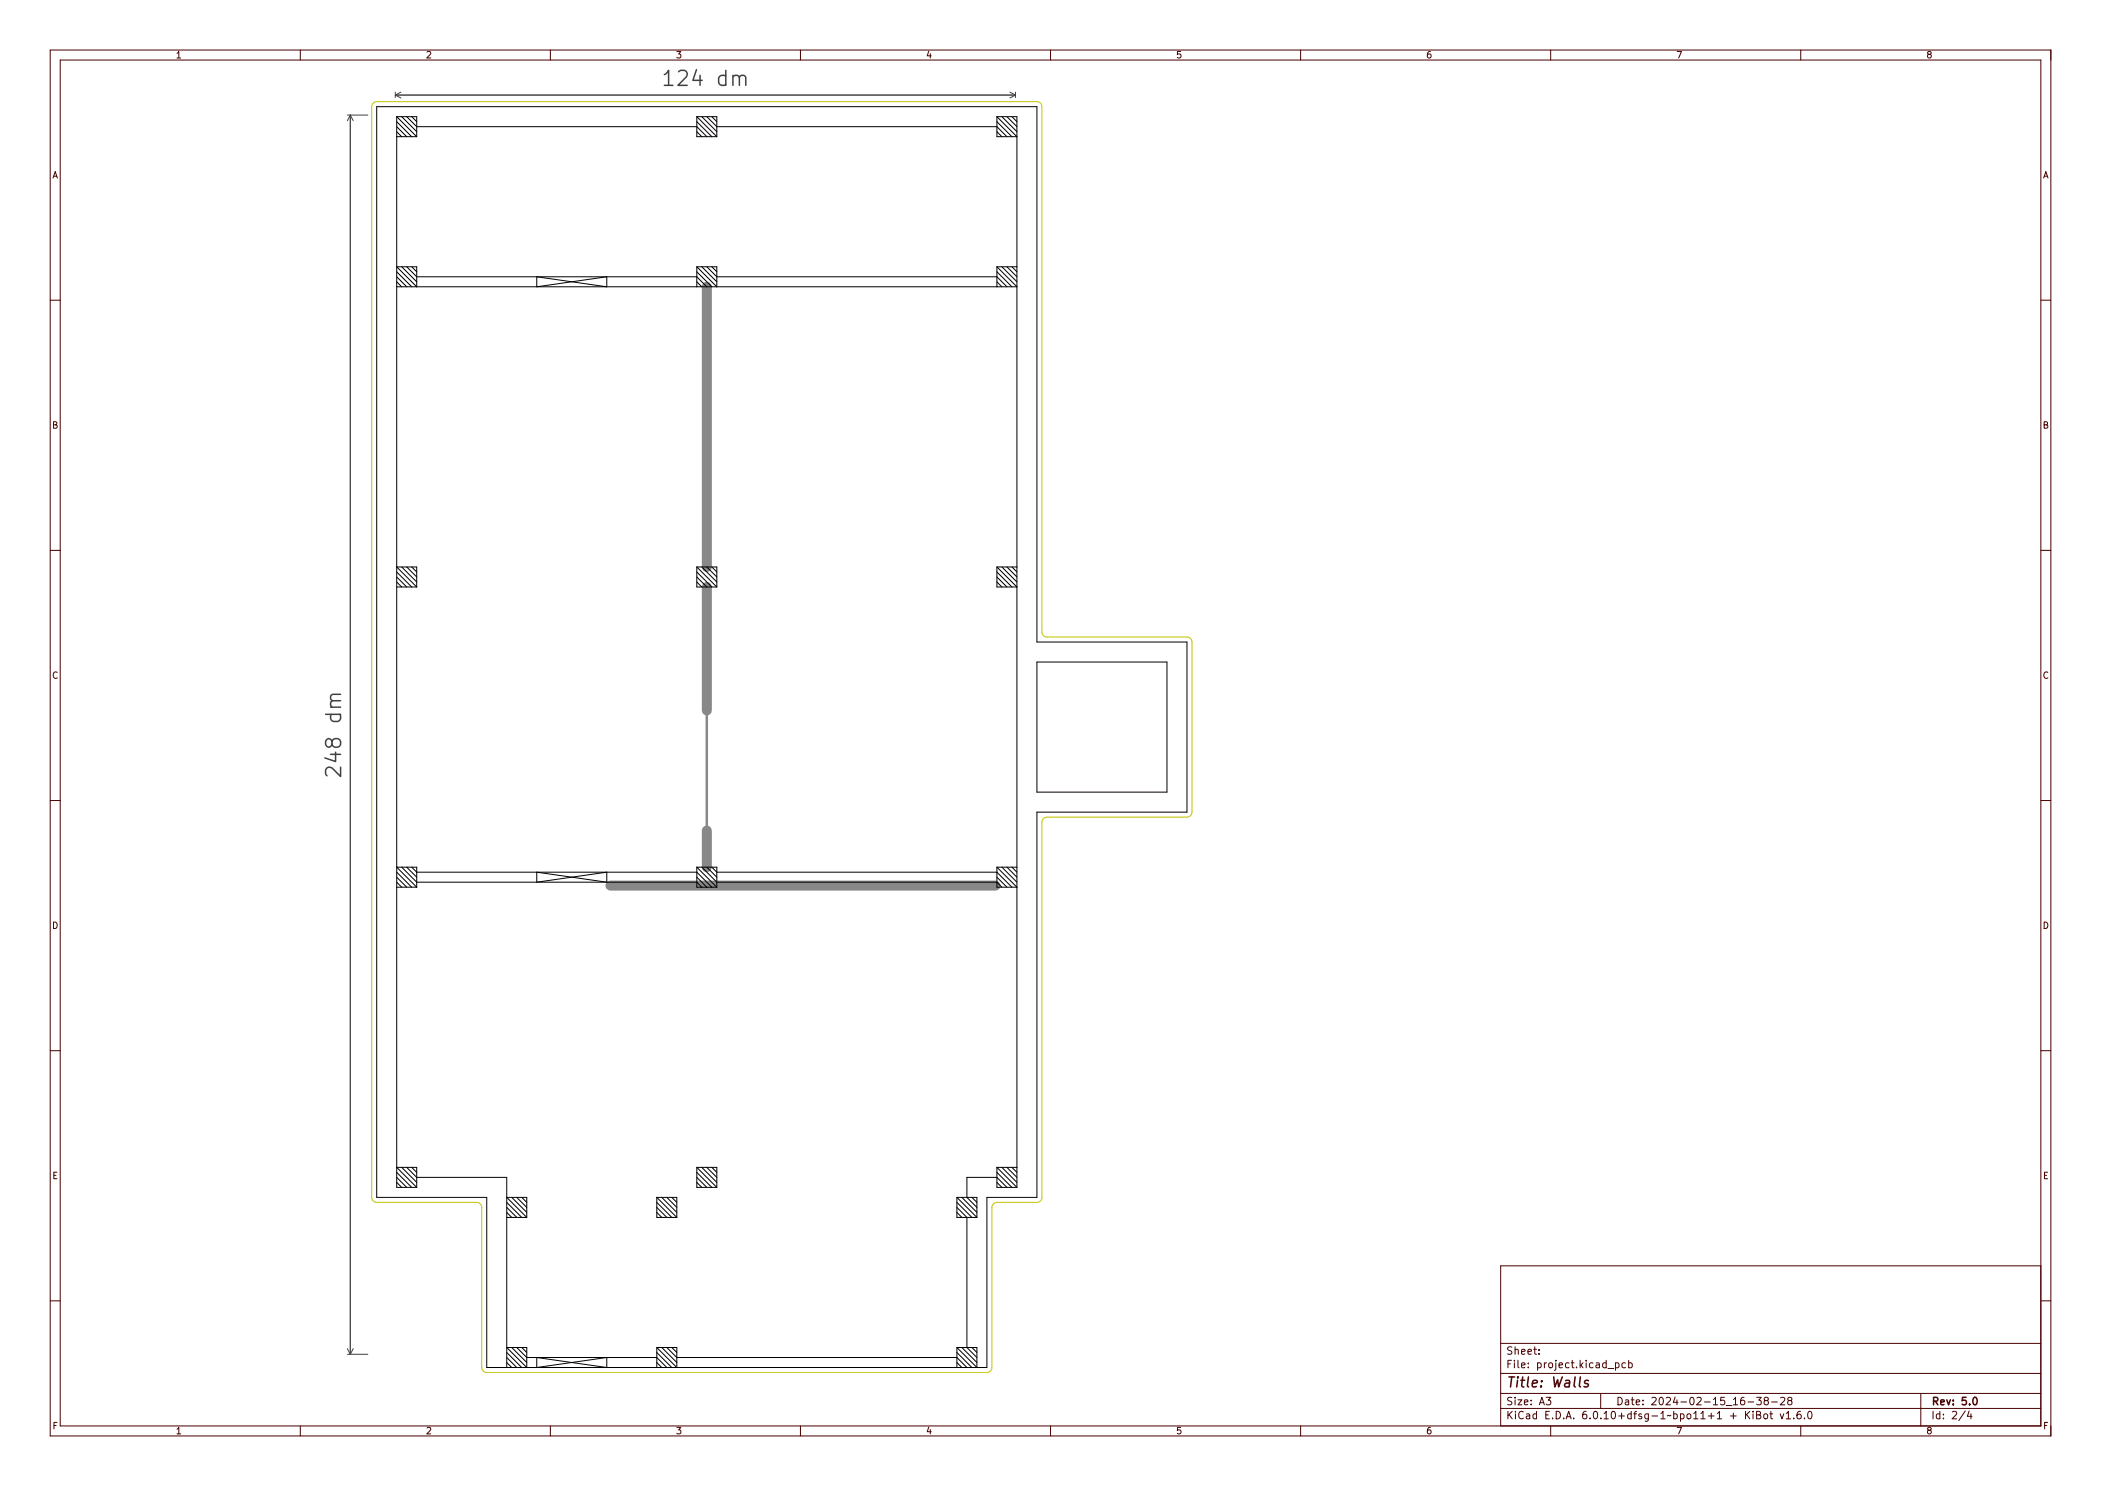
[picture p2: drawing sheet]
<svg xmlns="http://www.w3.org/2000/svg" width="420mm" height="297mm" viewBox="0 0 420 297" stroke-linecap="round" stroke-linejoin="round" font-family="sans-serif">
<path d="M141.3 142v24" fill="none" stroke="#888" stroke-width=".5"/>
<path d="M141.3 57.3v56M141.3 117.3v24.7M122 177h77M141.3 166v7.3" fill="none" stroke="#888" stroke-width="2"/>
<g fill="none" stroke="#000" stroke-width=".2">
<path d="M75.3 21.3h132v107h30v34h-30v77h-10v34h-100v-34h-22zM79.3 23.3l4 4M79.3 27.3h4M79.3 26.3l1 1M79.3 23.3h4v4M79.3 23.3v214h4M79.3 25.3l2 2M79.3 24.3l3 3M80.3 23.3l3 3M81.3 23.3l2 2h56l2 2M82.3 23.3l1 1M139.3 23.3h4v4"/>
<path d="M139.3 23.3v4h4M139.3 23.3l4 4M139.3 26.3l1 1M139.3 24.3l3 3M140.3 23.3l3 3M141.3 23.3l2 2h56l2 2M142.3 23.3l1 1M199.3 23.3h4v214M199.3 23.3l4 4h-4zM199.3 26.3l1 1M199.3 24.3l3 3M200.3 23.3l3 3"/>
<path d="M201.3 23.3l2 2M202.3 23.3l1 1M79.3 53.3h4v4zM79.3 54.3l3 3M79.3 56.3l1 1M79.3 55.3l2 2M80.3 53.3l3 3M81.3 53.3l2 2h56l2 2M82.3 53.3l1 1M107.3 55.3l14 2v-2l-14 2zM139.3 53.3h4v4zM139.3 54.3l3 3"/>
<path d="M139.3 53.3v4M139.3 56.3l1 1M140.3 53.3l3 3M141.3 53.3l2 2h56l2 2M142.3 53.3l1 1M199.3 53.3h4M199.3 53.3l4 4h-124M199.3 54.3l3 3M199.3 56.3l1 1M199.3 53.3v4M200.3 53.3l3 3M201.3 53.3l2 2"/>
<path d="M202.3 53.3l1 1M79.3 113.3h4v4zM79.3 114.3l3 3M79.3 115.3l2 2M79.3 116.3l1 1M79.3 117.3h4M80.3 113.3l3 3M81.3 113.3l2 2M82.3 113.3l1 1M139.3 113.3h4v4M139.3 114.3l3 3M139.3 113.3v4h4"/>
<path d="M139.3 116.3l1 1M139.3 113.3l4 4M139.3 115.3l2 2M140.3 113.3l3 3M141.3 113.3l2 2M142.3 113.3l1 1M199.3 115.3l2 2M199.3 113.3l4 4h-4zM199.3 113.3h4M199.3 116.3l1 1M199.3 114.3l3 3M200.3 113.3l3 3"/>
<path d="M201.3 113.3l2 2M202.3 113.3l1 1M207.3 132.3h26v26h-26zM79.3 173.3h4v4zM79.3 177.3h4M79.3 176.3l1 1M79.3 174.3l3 3M79.3 175.3l2 2M80.3 173.3l3 3h56l1 1M81.3 173.3l2 2M82.3 173.3l1 1h56l3 3M107.3 174.3v2l14-2v2z"/>
<path d="M139.3 173.3h4v4M139.3 173.3v4h4M139.3 175.3l2 2M139.3 173.3l4 4M140.3 173.3l3 3h56l1 1M141.3 173.3l2 2M142.3 173.3l1 1h56l3 3M199.3 173.3h4M199.3 173.3l4 4h-4zM199.3 175.3l2 2M200.3 173.3l3 3M201.3 173.3l2 2"/>
<path d="M202.3 173.3l1 1M79.3 235.3l2 2M79.3 233.3h4v4zM79.3 236.3l1 1M79.3 234.3l3 3M80.3 233.3l3 3M81.3 233.3l2 2h18v38M82.3 233.3l1 1M101.3 239.3h4v4zM102.3 239.3l3 3M103.3 239.3l2 2M104.3 239.3l1 1"/>
<path d="M131.3 239.3l4 4M131.3 239.3v4h4M131.3 239.3h4v4M132.3 239.3l3 3M133.3 239.3l2 2M134.3 239.3l1 1M139.3 233.3h4v4M139.3 235.3l2 2M139.3 233.3v4h4M139.3 236.3l1 1M139.3 234.3l3 3M139.3 233.3l4 4"/>
<path d="M140.3 233.3l3 3M141.3 233.3l2 2M142.3 233.3l1 1M191.3 239.3h4v4M191.3 239.3v4h4M191.3 239.3l4 4M192.3 239.3l3 3M194.3 239.3l1 1M199.3 233.3h4M199.3 233.3v4h4M199.3 233.3l4 4M199.3 234.3l3 3"/>
<path d="M199.3 236.3l1 1M200.3 233.3l3 3M201.3 237.3l-2-2h-6v4l2 2M201.3 233.3l2 2M202.3 233.3l1 1M101.3 243.3h4M101.3 241.3l2 2M101.3 240.3l3 3M101.3 242.3l1 1M131.3 242.3l1 1M131.3 241.3l2 2M131.3 240.3l3 3"/>
<path d="M191.3 241.3l2 2v26l2 2M191.3 242.3l1 1M191.3 240.3l3 3M101.3 269.3h4v4zM101.3 271.3l2 2M101.3 272.3l1 1M101.3 270.3l3 3M102.3 269.3l3 3M103.3 269.3l2 2h26l2 2M104.3 269.3l1 1M107.3 271.3l14 2v-2l-14 2zM131.3 270.3l3 3"/>
<path d="M131.3 269.3v4M131.3 269.3h4v4zM131.3 272.3l1 1M132.3 269.3l3 3M133.3 269.3l2 2h56l2 2M134.3 269.3l1 1M191.3 269.3h4v4zM191.3 272.3l1 1M191.3 269.3v4M191.3 270.3l3 3M192.3 269.3l3 3M194.3 269.3l1 1"/>
</g>
<g fill="none" stroke="#444" stroke-width=".3">
<path d="M132.8 14.9l.6-.4 .3-.4v3M132.8 17.1h1.7M134.3 14.4l1-.1v2.6h.6v.3h-1.6v-.3h.6v-2.3l-.6 .2zM136.5 14.4a.98 .98 0 0 1 1.3-.1 .98 .98 0 0 1 .3 1.3l-1.2 1.3h1.4v.3h-1.8v-.3l.8-.9a.88 .88 0 0 0 .2-1.4h-.4l-.6 .2zM140 14.3h.4v1.9h.4v.3h-.4v.7h-.4v-.7h-1.2v-.4zM140 14.6v1.6h-.9zM143.9 15.3l.6-.3 .6 .3v-1.1h.4v3h-.4v-.3a.84 .84 0 0 1-1.1 .2 .84 .84 0 0 1-.3-1zM144.3 15.4a.58 .58 0 0 1 .7 0 .58 .58 0 0 1 .1 .7 .59 .59 0 0 1-.5 .8 .59 .59 0 0 1-.6-.8zM146.1 15h.3v.2a.43 .43 0 0 1 .4-.2 .43 .43 0 0 1 .4 .2 .48 .48 0 0 1 .6-.2 .48 .48 0 0 1 .2 .6l.1 1.6h-.4v-1.7l-.2-.2-.3 .2v1.7h-.3v-1.7l-.3-.2-.2 .2v1.7h-.3zM66.1 140l.5-.2h1.6v.3h-1.7l-.2 .3 .2 .2h1.7v.4h-1.7l-.2 .2 .2 .2 1.7 .1v.3h-2.2v-.3h.2a.43 .43 0 0 1-.2-.4 .43 .43 0 0 1 .3-.4l-.3-.3zM68.1 138.8h-1.6l-.3 .1-.1 .7 .1 .3 .3 .1M65.1 142.8h3"/>
<path d="M65.2 142.4h3v.3h-.2a.84 .84 0 0 1 .2 1.1 .84 .84 0 0 1-1.1 .4 .83 .83 0 0 1-1-.4 .83 .83 0 0 1 .2-1.1h-1.1zM65.3 149.8h1.9v-.4h.3v.4h.7v.4h-.7v1.2h-.3l-1.9-1.1zM65.5 147.4a.7 .7 0 0 1 .7-.2 .7 .7 0 0 1 .5 .5 .85 .85 0 0 1 1.1-.6 .85 .85 0 0 1 .5 1.2 .81 .81 0 0 1-.8 .7 .81 .81 0 0 1-.8-.6 .76 .76 0 0 1-1 .4 .76 .76 0 0 1-.4-1zM65.5 152.3a1.39 1.39 0 0 1 1.9 .5l.5 .5v-1.3h.3v1.8h-.3l-.9-.9a.88 .88 0 0 0-1.4-.2v.4l.3 .6h-.4l-.2-.4v-.6zM65.7 150.2h1.5v.9zM66.1 150.8h2M66.1 141.3h2M66.2 142.8l-.1 .8 .1 .3 .5 .3h.8l.4-.3 .2-.3-.2-.8M66.4 148.2l.3-.4 .2-.2h.6l.3 .2 .3 .4v.6l-.2 .2-.4 .3h-.6l-.4-.3-.1-.2v-.6a.65 .65 0 0 0-.7-.6 .65 .65 0 0 0-.6 .6v.6a.65 .65 0 0 0 .6 .5 .65 .65 0 0 0 .7-.5M66.4 143a1 1 0 0 1 1.6 .3 .94 .94 0 0 1-.9 .5 .94 .94 0 0 1-.8-.5zM67.1 150.3v1.9l-2.2-.7M68.1 153.3v1.9l-1.7-1.7a.81 .81 0 0 0-1.3 .4v.7l.3 .4"/>
<path d="M68.1 140h-1.6l-.3 .2a.81 .81 0 0 0 .2 1.1"/>
<circle cx="66" cy="148" r=".5"/>
<circle cx="67.4" cy="148" r=".57"/>
</g>
<g fill="none" stroke="#444" stroke-width=".2">
<path d="M79 18.4v1.1M79 19h124M79 19l1.2 .6M80.2 18.4l-1.2 .6M201.9 18.4l1.1 .6M203 18.4v1.1M203 19l-1.1 .6M69.4 23h4.1M70 23v247.6M70 23l-.6 1.1M70 23l.6 1.1M69.4 270.6h4.1"/>
<path d="M69.4 269.5l.6 1.1M70.6 269.5l-.6 1.1"/>
</g>
<path d="M74.6 20.6l.7-.3h132a1 1 0 0 1 1 1v105a1 1 0 0 0 1 1h28a1 1 0 0 1 1 1v34a1 1 0 0 1-1 1h-28a1 1 0 0 0-1 1v75a1 1 0 0 1-1 1h-8a1 1 0 0 0-1 1v32a1 1 0 0 1-1 1h-100a1 1 0 0 1-1-1v-32a1 1 0 0 0-1-1h-20a1 1 0 0 1-1-1v-218z" fill="none" stroke="#c2c200" stroke-width=".2"/>
<g fill="none" stroke="#480000" stroke-width=".2">
<path d="M10 10h400v277h-400zM12 12h396v273h-396zM60 10v2M110 10v2M160 10v2M210 10v2M260 10v2M310 10v2M360 10v2M10 60h2M408 60h2M10 110h2"/>
<path d="M408 110h2M10 160h2M408 160h2M10 210h2M408 210h2M10 260h2M408 260h2M408 253h-108v32M300 268.5h108M300 274.5h108M300 278.5h108M301.2 272h.9v.1h-.7v.5h.6v.1h-.6v.7h-.2z"/>
<path d="M301.3 269.4l.5-.1h.2v.2a.31 .31 0 0 0-.4-.1 .31 .31 0 0 0-.1 .4 .5 .5 0 0 1 .6 .6 .5 .5 0 0 1-.8 .3l-.1-.2a.34 .34 0 0 0 .4 .1 .34 .34 0 0 0 .2-.5 .47 .47 0 0 1-.6-.2 .47 .47 0 0 1 .1-.5zM301.3 279.5l.5-.1h.2v.2a.31 .31 0 0 0-.4-.1 .31 .31 0 0 0-.1 .4 .5 .5 0 0 1 .6 .6 .5 .5 0 0 1-.8 .3l-.1-.3a.34 .34 0 0 0 .4 .2 .34 .34 0 0 0 .2-.5 .47 .47 0 0 1-.6-.2 .47 .47 0 0 1 .1-.5zM302.4 269.2h.2v.6a.35 .35 0 0 1 .4-.2 .35 .35 0 0 1 .2 .4v.7h-.1l-.1-.8-.2-.1-.2 .2v.7h-.2zM302.5 272.3h.4v1h.4v.1h-.9v-.1h.3v-.8h-.2zM302.5 279.7h.4v1h.4v.1h-.9v-.1h.3v-.8h-.2zM302.7 271.9h.2v.2h-.2zM302.7 279.3h.2v.2h-.2zM303.6 271.9h.4v1.2l.4 .2v.1l-.5-.1v-1.3h-.3zM303.6 279.7h.8l-.6 1h.6v.1h-.8l.6-.9h-.6zM303.7 269.8l.1-.2a.48 .48 0 0 1 .6 .1 .48 .48 0 0 1 .1 .5h-.8a.42 .42 0 0 0 .3 .4 .42 .42 0 0 0 .5-.1 .47 .47 0 0 1-.5 .3 .47 .47 0 0 1-.4-.3zM303.8 269.8h.4l.1 .3h-.6zM304.9 269.8l.1-.2a.48 .48 0 0 1 .6 .1 .48 .48 0 0 1 .1 .5h-.8a.42 .42 0 0 0 .3 .4 .42 .42 0 0 0 .5-.1 .47 .47 0 0 1-.5 .3 .47 .47 0 0 1-.4-.3z"/>
<path d="M304.9 272.5l.1-.2a.48 .48 0 0 1 .6 .1 .48 .48 0 0 1 .1 .5h-.8a.42 .42 0 0 0 .3 .4 .42 .42 0 0 0 .5-.1 .47 .47 0 0 1-.5 .3 .47 .47 0 0 1-.4-.3zM304.9 279.9l.1-.2a.48 .48 0 0 1 .6 .1 .48 .48 0 0 1 .1 .5h-.8a.42 .42 0 0 0 .3 .4 .42 .42 0 0 0 .5-.1 .47 .47 0 0 1-.5 .3 .47 .47 0 0 1-.4-.3zM305 269.8h.4l.1 .3h-.6zM305 272.5h.4l.1 .3h-.6zM305 279.9h.4l.1 .3h-.6zM306.2 269.3h.2v.3h.4v.2h-.4v.7l.4 .1v.1h-.4l-.1-.2-.1-.7h-.3v-.2h.3zM306.3 272.4h.2v.3h-.2zM306.3 273.1h.2v.3h-.2zM306.3 279.8h.2v.3h-.2zM307.5 269.7h.2v.3h-.2zM307.5 270.4h.2v.3h-.2zM308.4 272.3h.2v.2a.53 .53 0 0 1 .8 .3 .53 .53 0 0 1-.6 .6l-.2-.1v.5h-.2z"/>
<path d="M308.7 272.6v-.1a.4 .4 0 0 1 .4 .4 .4 .4 0 0 1-.4 .4l-.1-.2zM308.7 279.4h.2l.5 1.4h-.2l-.1-.4h-.5l-.1 .4h-.2zM308.8 279.5l.2 .8h-.4zM309.6 279.4a.46 .46 0 0 1 .6 0 .46 .46 0 0 1 .1 .6h-.1a.47 .47 0 0 1 .2 .7 .47 .47 0 0 1-.7 .1l-.1-.2a.35 .35 0 0 0 .5 .1 .35 .35 0 0 0 0-.6h-.3v-.1h.2a.26 .26 0 0 0 .2-.4 .26 .26 0 0 0-.4-.1l-.2 .1zM309.8 272.3h.2v.2v-.1a.28 .28 0 0 1 .3-.1 .28 .28 0 0 1 .3 .3 .36 .36 0 0 0-.4-.1 .36 .36 0 0 0-.2 .4v.5h-.2zM311 272.6l.1-.1a.4 .4 0 0 1 .4 .4 .4 .4 0 0 1-.4 .4l-.1-.2zM312.1 272.3h.5v1.3l-.3 .2h-.3v-.1l.4-.2v-1h-.3zM312.4 271.9h.2v.2h-.2zM313.3 272.5l.2-.2a.48 .48 0 0 1 .5 .1 .48 .48 0 0 1 .1 .5h-.7a.42 .42 0 0 0 .2 .4 .42 .42 0 0 0 .5-.1 .47 .47 0 0 1-.4 .3 .47 .47 0 0 1-.5-.3zM313.5 272.5h.3l.1 .3h-.5zM314.6 272.5a.39 .39 0 0 1 .4-.2 .39 .39 0 0 1 .3 .3 .4 .4 0 0 0-.6 0 .4 .4 0 0 0 0 .5 .4 .4 0 0 0 .6 .1 .45 .45 0 0 1-.6 .2 .45 .45 0 0 1-.3-.5zM315.9 272h.2v.3h.4v.2h-.4v.7l.4 .1v.1h-.4l-.2-.2v-.7h-.3v-.2h.3z"/>
<path d="M317.1 273.1h.3v.3h-.3zM318.1 271.9h.2v.9l.4-.5h.3l-.5 .4 .5 .7h-.2l-.4-.5-.1 .1v.4h-.2zM319.3 272.3h.5v1h.3v.1h-.9v-.1h.4v-.8h-.3zM319.6 271.9h.2v.2h-.2zM320 278.5v3M320.6 272.5a.39 .39 0 0 1 .4-.2 .39 .39 0 0 1 .3 .3 .4 .4 0 0 0-.5 0 .4 .4 0 0 0 0 .5 .4 .4 0 0 0 .5 .1 .45 .45 0 0 1-.6 .2 .45 .45 0 0 1-.2-.5zM321.7 272.4l.3-.1a.43 .43 0 0 1 .5 .5v.6h-.2v-.1a.38 .38 0 0 1-.5 .1 .38 .38 0 0 1-.2-.4 .38 .38 0 0 1 .5-.3h.2a.35 .35 0 0 0-.2-.3 .35 .35 0 0 0-.4 .2zM321.9 272.9h.4a.31 .31 0 0 1-.1 .3 .31 .31 0 0 1-.4 0zM322.9 272.5l.3-.2 .3 .2v-.6h.2v1.5h-.2v-.1a.46 .46 0 0 1-.6 0 .46 .46 0 0 1-.1-.6zM323.1 272.6v-.1a.4 .4 0 0 1 .4 .4 .4 .4 0 0 1-.4 .4l-.1-.2zM323.1 279.4a.75 .75 0 0 1 1 .7 .75 .75 0 0 1-1 .7zM323.3 279.5a.57 .57 0 0 1 .6 .6 .57 .57 0 0 1-.6 .6z"/>
<path d="M323.9 273.8l1.2 .1zM324.4 279.8l.3-.1a.43 .43 0 0 1 .5 .5v.6h-.1v-.1a.38 .38 0 0 1-.5 .1 .38 .38 0 0 1-.2-.4 .38 .38 0 0 1 .4-.3h.3a.35 .35 0 0 0-.3-.3 .35 .35 0 0 0-.4 .2zM325.3 272.3h.1v.2a.53 .53 0 0 1 .8 .3 .53 .53 0 0 1-.6 .6l-.2-.1v.5h-.1zM325.5 272.6l.1-.1a.4 .4 0 0 1 .4 .4 .4 .4 0 0 1-.4 .4l-.1-.2zM325.8 279.4h.2v.3h.4v.2h-.4v.7l.4 .1v.1h-.4l-.2-.2v-.7h-.3v-.2h.3zM326.6 272.5a.39 .39 0 0 1 .4-.2 .39 .39 0 0 1 .3 .3 .4 .4 0 0 0-.5 0 .4 .4 0 0 0 0 .5 .4 .4 0 0 0 .5 .1 .45 .45 0 0 1-.5 .2 .45 .45 0 0 1-.3-.5zM326.9 279.9l.1-.2a.48 .48 0 0 1 .6 .1 .48 .48 0 0 1 .1 .5h-.8a.42 .42 0 0 0 .3 .4 .42 .42 0 0 0 .5-.1 .47 .47 0 0 1-.5 .3 .47 .47 0 0 1-.4-.3zM327 279.9h.4l.1 .3h-.6zM327.7 271.9h.2v.6a.53 .53 0 0 1 .7 .3 .53 .53 0 0 1-.5 .6l-.2-.1v.1h-.2zM327.9 272.6l.1-.1a.4 .4 0 0 1 .4 .4 .4 .4 0 0 1-.4 .4l-.1-.2zM328.3 279.8h.2v.3h-.2zM330.4 279.4a.53 .53 0 0 1 .8 .1 .53 .53 0 0 1-.3 .8l-.3 .4h.7v.1h-.9l.3-.5a.41 .41 0 0 0 .3-.4 .41 .41 0 0 0-.3-.4l-.3 .1z"/>
<path d="M331.7 279.5a.57 .57 0 0 1 .7 .1 .57 .57 0 0 1 .1 .7 .5 .5 0 0 1-.6 .5 .5 .5 0 0 1-.3-.7zM331.9 279.5a.61 .61 0 0 1 .3 1v.2a.61 .61 0 0 1-.4-1.1zM332.8 279.4a.53 .53 0 0 1 .8 .1 .53 .53 0 0 1-.3 .8l-.3 .4h.7v.1h-.9l.3-.5a.41 .41 0 0 0 .4-.4 .41 .41 0 0 0-.4-.4l-.3 .1zM334.5 279.4h.3v.9h.1v.2h-.1v.3h-.2v-.3h-.7zM334.6 279.5v.8h-.5zM336.5 279.5a.57 .57 0 0 1 .7 .1 .57 .57 0 0 1 .1 .7 .5 .5 0 0 1-.6 .5 .5 .5 0 0 1-.3-.7zM336.7 279.5a.61 .61 0 0 1 .4 1l-.1 .2a.61 .61 0 0 1-.4-1.1zM337.6 279.4a.53 .53 0 0 1 .8 .1 .53 .53 0 0 1-.3 .8l-.3 .4h.7v.1h-.9l.3-.5a.41 .41 0 0 0 .4-.4 .41 .41 0 0 0-.4-.4l-.3 .1zM340.1 279.4h.5v1.3h.3v.1h-.8v-.1h.3v-1.2l-.3 .1zM341.3 279.4h.7v.1h-.6v.4a.53 .53 0 0 1 .7 .6 .53 .53 0 0 1-.9 .3v-.2a.38 .38 0 0 0 .5 .1 .38 .38 0 0 0 .1-.6 .38 .38 0 0 0-.5 0zM343.7 279.4h.5v1.3h.3v.1h-.8v-.1h.3v-1.2l-.3 .1zM344.9 279.5a.37 .37 0 0 1 .4-.2 .37 .37 0 0 1 .3 .3 .43 .43 0 0 0-.5 0 .43 .43 0 0 0-.1 .5 .46 .46 0 0 1 .7 0 .46 .46 0 0 1-.2 .7 .46 .46 0 0 1-.6-.3z"/>
<path d="M347.3 279.4a.46 .46 0 0 1 .6 0 .46 .46 0 0 1 .1 .6h-.2a.47 .47 0 0 1 .2 .7 .47 .47 0 0 1-.7 .1l-.1-.2a.35 .35 0 0 0 .5 .1 .35 .35 0 0 0 0-.6h-.2v-.1h.1a.26 .26 0 0 0 .3-.4 .26 .26 0 0 0-.4-.1l-.2 .1zM348.6 279.4a.41 .41 0 0 1 .6 0 .41 .41 0 0 1-.1 .6 .42 .42 0 0 1 .1 .7 .42 .42 0 0 1-.6 0 .42 .42 0 0 1 .1-.7l-.2-.2zM350.9 279.4a.53 .53 0 0 1 .8 .1 .53 .53 0 0 1-.3 .8l-.3 .4h.6v.1h-.9l.4-.5a.41 .41 0 0 0 .3-.4 .41 .41 0 0 0-.3-.4l-.3 .1zM352.2 279.4a.41 .41 0 0 1 .6 0 .41 .41 0 0 1-.1 .6 .42 .42 0 0 1 .1 .7 .42 .42 0 0 1-.6 0 .42 .42 0 0 1 .1-.7l-.2-.2zM356 279.4l.5-.2 .3 .5-.9 1h.9M357.7 279.9l-.3-.3 .1-.2 .2-.2 .4 .1 .1 .2v.2l-.7 .3-.1 .2 .1 .4 .2 .1h.3l.2-.2v-.5l-.2-.1M384 278.5v6.5M60 285v2M110 285v2M160 285v2M210 285v2M260 285v2"/>
<path d="M300 281.5h108M301.1 282.2h.2v.6l.7-.6h.2l-.6 .6 .6 .8h-.2l-.5-.7-.2 .1v.6h-.2zM302.5 282.5h.4v1h.4v.1h-.9v-.1h.3v-.8h-.2zM302.7 282.1h.2v.2h-.2zM303.7 282.3a.4 .4 0 0 1 .4-.2 .4 .4 0 0 1 .4 .3 .56 .56 0 0 0-.8 .4 .56 .56 0 0 0 .5 .7l.3-.1a.43 .43 0 0 1-.5 .3 .43 .43 0 0 1-.4-.4v-.6zM304.8 282.6l.3-.1a.43 .43 0 0 1 .5 .5v.6h-.1v-.1a.38 .38 0 0 1-.5 .1 .38 .38 0 0 1-.2-.4 .38 .38 0 0 1 .4-.3h.3a.35 .35 0 0 0-.3-.3 .35 .35 0 0 0-.4 .2zM305 283.1h.5a.31 .31 0 0 1-.2 .3 .31 .31 0 0 1-.4 0zM306.1 282.6l.3-.1 .3 .2v-.6h.1v1.5h-.1v-.1a.46 .46 0 0 1-.7 0 .46 .46 0 0 1 0-.6zM306.2 282.8l.1-.1a.4 .4 0 0 1 .4 .4 .4 .4 0 0 1-.4 .4l-.2-.2zM306.3 280.5h.2v.3h-.2zM308.4 282.2h.9v.1h-.7v.5h.7v.1h-.7v.6h.7v.1h-.9zM309.9 283.3h.3v.3h-.3z"/>
<path d="M310 285v2M310.8 282.2a.75 .75 0 0 1 .9 .7 .75 .75 0 0 1-.9 .7zM311 282.3a.57 .57 0 0 1 .5 .6 .57 .57 0 0 1-.5 .6zM312.3 283.3h.3v.3h-.3zM313.5 282.2h.3l.4 1.4h-.2l-.1-.4h-.5l-.1 .4h-.2zM313.6 282.3l.3 .8h-.5zM314.7 283.3h.3v.3h-.3zM316.9 282.3a.37 .37 0 0 1 .4-.2 .37 .37 0 0 1 .3 .3 .43 .43 0 0 0-.5 0 .43 .43 0 0 0-.1 .5 .46 .46 0 0 1 .7 0 .46 .46 0 0 1-.2 .7 .46 .46 0 0 1-.7-.3zM318.3 283.3h.3v.3h-.3zM319.3 282.3a.57 .57 0 0 1 .8 .1 .57 .57 0 0 1 0 .7 .5 .5 0 0 1-.6 .5 .5 .5 0 0 1-.3-.7zM319.5 282.3a.61 .61 0 0 1 .4 1l-.1 .2a.61 .61 0 0 1-.3-1.1zM320.7 283.3h.3v.3h-.3z"/>
<path d="M321.7 282.2h.5v1.3h.3v.1h-.8v-.1h.3v-1.2l-.3 .1zM322.9 282.3a.57 .57 0 0 1 .8 .1 .57 .57 0 0 1 0 .7 .5 .5 0 0 1-.6 .5 .5 .5 0 0 1-.3-.7zM323.2 282.3a.61 .61 0 0 1 .3 1l-.1 .2a.61 .61 0 0 1-.3-1.1zM324 282.9h.4v-.4h.2v.4h.4v.2h-.4v.4h-.2v-.4h-.4zM324.6 280.3h.5a.31 .31 0 0 1-.2 .3 .31 .31 0 0 1-.4 0zM325.3 282.6l.3-.1 .3 .2v-.6h.2v1.5h-.2v-.1a.46 .46 0 0 1-.6 0 .46 .46 0 0 1-.1-.6zM325.5 282.8v-.1a.4 .4 0 0 1 .4 .4 .4 .4 0 0 1-.4 .4l-.1-.2zM326.5 282.5h.3l.2-.4h.3v.1l-.3 .1-.1 .2h.4v.2h-.4v.9h-.1v-.9h-.3zM327.8 282.6l.5-.1 .1 .1v.1a.25 .25 0 0 0-.3-.1 .25 .25 0 0 0-.2 .3 .38 .38 0 0 1 .6 .3 .38 .38 0 0 1-.4 .4h-.4v-.2a.31 .31 0 0 0 .3 .1 .31 .31 0 0 0 .3-.3 .42 .42 0 0 1-.5-.2 .42 .42 0 0 1 0-.4zM328.3 280.5h.2v.3h-.2zM328.9 282.7l.3-.2 .3 .2v-.2h.2v1a.53 .53 0 0 1-.8 .5v-.2a.36 .36 0 0 0 .5 .1 .36 .36 0 0 0 .1-.5v.1a.48 .48 0 0 1-.6 0 .48 .48 0 0 1-.1-.7zM329.1 282.8l.1-.1a.39 .39 0 0 1 .3 .4 .39 .39 0 0 1-.3 .4l-.2-.3z"/>
<path d="M330.2 283h.6v.2h-.6zM331.3 282.2h.6v1.3h.3v.1h-.8v-.1h.3v-1.2l-.4 .1zM332.4 283l1-.1a.49 .49 0 0 1-.7 .1l-.3 .1zM333.7 282.1h.2v.6a.53 .53 0 0 1 .8 .3 .53 .53 0 0 1-.6 .6l-.2-.1v.1h-.2zM333.9 282.8l.1-.1a.4 .4 0 0 1 .4 .4 .4 .4 0 0 1-.4 .4l-.1-.2zM334.9 282.5h.2v.2a.53 .53 0 0 1 .8 .3 .53 .53 0 0 1-.6 .6l-.2-.1v.5h-.2zM335.1 282.8l.1-.1a.4 .4 0 0 1 .4 .4 .4 .4 0 0 1-.4 .4l-.1-.2zM335.4 280.2h.5v.2h-.5zM336.3 282.8l.1-.1a.4 .4 0 0 1 .4 .4 .4 .4 0 0 1-.4 .4l-.1-.2zM337.4 282.2h.5v1.3h.3v.1h-.8v-.1h.3v-1.2l-.3 .1zM338.6 282.2h.5v1.3h.3v.1h-.8v-.1h.3v-1.2l-.3 .1zM339 280.2h.5v.2h-.5z"/>
<path d="M340 282.5h.2v.4h.4v.2h-.4v.4h-.2v-.4h-.4v-.2h.4zM341 282.2h.5v1.3h.3v.1h-.8v-.1h.3v-1.2l-.3 .1zM342.3 281.2l1.2 .1zM343.2 282.9h.5v-.4h.1v.4h.5v.2h-.5v.4h-.1v-.4h-.5zM345.7 282.2h.2v.6l.6-.6h.2l-.5 .6 .5 .8h-.2l-.5-.7-.1 .1v.6h-.2zM346.2 280.2h.5v.2h-.5zM347 282.5h.5v1h.3v.1h-.9v-.1h.4v-.8h-.3zM347.3 282.1h.2v.2h-.2zM348.1 282.2h.5a.35 .35 0 0 1 .4 .2 .35 .35 0 0 1-.2 .4 .4 .4 0 0 1 .3 .5 .4 .4 0 0 1-.5 .3h-.5zM348.3 282.9h.3a.27 .27 0 0 1 .3 .3 .27 .27 0 0 1-.3 .3h-.3zM348.3 282.3h.2a.22 .22 0 0 1 .3 .2 .22 .22 0 0 1-.3 .3h-.2zM349.6 282.8v-.1a.4 .4 0 0 1 .4 .4 .4 .4 0 0 1-.4 .4l-.1-.2z"/>
<path d="M349.8 280.2h.5v.2h-.5zM350.8 282.2h.2v.3h.4v.2h-.4v.7l.4 .1v.1h-.4l-.2-.2v-.7h-.3v-.2h.3zM352.9 282.5h.2l.3 .9 .3-.9h.2l-.4 1.1h-.2zM354.2 280.2h1.1M354.2 282.2h.5v1.3h.3v.1h-.8v-.1h.3v-1.2l-.3 .1zM355.7 283.3h.2v.3h-.2zM356.7 282.3a.37 .37 0 0 1 .3-.2 .37 .37 0 0 1 .4 .3 .43 .43 0 0 0-.5 0 .43 .43 0 0 0-.2 .5 .46 .46 0 0 1 .7 0 .46 .46 0 0 1-.2 .7 .46 .46 0 0 1-.6-.3zM358.1 283.3h.2v.3h-.2zM359 282.3a.57 .57 0 0 1 .8 .1 .57 .57 0 0 1 .1 .7 .5 .5 0 0 1-.7 .5 .5 .5 0 0 1-.3-.7zM359.3 282.3a.61 .61 0 0 1 .3 1l-.1 .2a.61 .61 0 0 1-.3-1.1zM360 285v2M360.7 283.4v.1"/>
<path d="M361.5 282.2l.2-.2a.8 .8 0 0 1 .6 .8 .8 .8 0 0 1-.6 .7l-.2-.1-.1-.4zM386.2 282.2h.8v.1h-.3v1.2h.3v.1h-.8v-.1h.3v-1.2h-.3zM387.4 282.6l.3-.1 .3 .2v-.6h.2v1.5h-.2v-.1a.46 .46 0 0 1-.6 0 .46 .46 0 0 1-.1-.6zM387.6 282.8l.1-.1a.4 .4 0 0 1 .3 .4 .4 .4 0 0 1-.3 .4l-.2-.2zM388.9 282.6h.2v.3h-.2zM388.9 283.3h.2v.3h-.2zM391 282.2a.53 .53 0 0 1 .8 .1 .53 .53 0 0 1-.3 .8l-.3 .4h.6v.1h-.8l.3-.5a.41 .41 0 0 0 .3-.4 .41 .41 0 0 0-.3-.4l-.3 .1zM392.9 282.2h.2l-.8 1.6h-.2zM393.9 282.2h.2v.9h.2v.2h-.2v.3h-.2v-.3h-.6zM393.9 282.3v.8h-.4z"/>
<circle cx="311.2" cy="272.8" r=".53"/>
<circle cx="348.9" cy="279.7" r=".25"/>
<circle cx="352.5" cy="279.7" r=".25"/>
<circle cx="317.3" cy="283.1" r=".32"/>
<circle cx="319.7" cy="282.9" r=".13"/>
<circle cx="323.3" cy="282.9" r=".13"/>
<circle cx="332" cy="280.1" r=".13"/>
<circle cx="336.5" cy="283" r=".53"/>
<circle cx="336.8" cy="280.1" r=".13"/>
<circle cx="345.3" cy="280.3" r=".32"/>
<circle cx="348.9" cy="280.4" r=".29"/>
<circle cx="349.7" cy="283" r=".53"/>
<circle cx="352.5" cy="280.4" r=".29"/>
<circle cx="357" cy="283.1" r=".32"/>
<circle cx="359.4" cy="282.9" r=".13"/>
</g>
<g fill="none" stroke="#480000" stroke-width=".3">
<path d="M301.1 275.3h1.4v.2h-.6v1.8h-.2v-1.8h-.6zM302.9 275.8h.7v1.3h.4v.2h-1.2v-.2h.5v-1.1h-.4zM303.3 275.2h.3v.3h-.3zM304.8 275.4h.2v.4h.6v.2h-.6v.9l.6 .2v.2a.55 .55 0 0 1-.8-.5v-.8h-.4v-.2h.4zM306 275.2h.7v1.7l.1 .1 .4 .1v.2a.54 .54 0 0 1-.8-.6v-1.3h-.4zM307.8 276a.64 .64 0 0 1 .8-.2 .64 .64 0 0 1 .3 .8h-1.1a.56 .56 0 0 0 .4 .5 .56 .56 0 0 0 .6-.1v.2a.8 .8 0 0 1-1.1-.1 .8 .8 0 0 1 .1-1.1zM308 276.1l.4-.1 .2 .4h-.8zM309.7 275.9h.3v.4h-.3zM309.7 276.9h.3v.4h-.3zM312.2 275.3h.3l.2 1.6 .2-1h.3l.2 1 .2-1.6h.2l-.2 2h-.3l-.3-1.2-.2 1.2h-.3zM314.1 275.9a.67 .67 0 0 1 .8-.1 .67 .67 0 0 1 .3 .6v.9h-.2v-.2a.51 .51 0 0 1-.7 .2 .51 .51 0 0 1-.3-.6 .51 .51 0 0 1 .7-.4h.3a.47 .47 0 0 0-.4-.4 .47 .47 0 0 0-.5 .2zM314.4 276.6l.6-.1a.41 .41 0 0 1-.2 .5 .41 .41 0 0 1-.5-.1z"/>
<path d="M315.7 275.2h.6v1.7l.1 .1 .4 .1v.2a.54 .54 0 0 1-.8-.6v-1.3h-.3zM317.3 275.2h.6v1.7l.1 .1 .4 .1v.2a.54 .54 0 0 1-.8-.6v-1.3h-.3zM319.1 275.9l.6-.1 .2 .1v.2a.37 .37 0 0 0-.4-.2 .37 .37 0 0 0-.3 .4 .56 .56 0 0 1 .6 .3 .56 .56 0 0 1 0 .6l-.7 .1-.2-.1v-.2a.45 .45 0 0 0 .5 .1 .45 .45 0 0 0 .3-.3l-.1-.1a.52 .52 0 0 1-.5-.2 .52 .52 0 0 1 0-.6zM386.1 279.4a.74 .74 0 0 1 .9 .2v.3l-.3 .2 .5 .7h-.2l-.3-.5-.2-.1h-.2v.6h-.2zM386.3 279.5h.2a.26 .26 0 0 1 .3 .3 .26 .26 0 0 1-.3 .2h-.2zM387.5 279.9l.1-.2a.48 .48 0 0 1 .5 .1 .48 .48 0 0 1 .2 .5h-.8a.42 .42 0 0 0 .3 .4 .42 .42 0 0 0 .4-.1 .47 .47 0 0 1-.4 .3 .47 .47 0 0 1-.4-.3zM387.6 279.9h.3l.2 .3h-.6zM388.5 279.7h.2l.3 .9 .3-.9h.2l-.4 1.1h-.2zM390.1 279.8h.2v.3h-.2zM392.2 279.4h.8v.1h-.6v.4a.53 .53 0 0 1 .6 .6 .53 .53 0 0 1-.8 .3v-.2a.38 .38 0 0 0 .5 .1 .38 .38 0 0 0 .1-.6 .38 .38 0 0 0-.6 0zM394.7 279.5a.57 .57 0 0 1 .7 .1 .57 .57 0 0 1 .1 .7 .5 .5 0 0 1-.6 .5 .5 .5 0 0 1-.3-.7zM394.9 279.5a.61 .61 0 0 1 .3 1l-.1 .2a.61 .61 0 0 1-.3-1.1z"/>
<path d="M390.1 280.5h.2v.3h-.2zM393.7 280.5h.2v.3h-.2z"/>
<circle cx="395" cy="280.1" r=".13"/>
</g>
<text font-size="4" fill="#444" x="133.8" y="17.2">124 dm</text>
<text font-size="2.7" fill="#480000" x="301" y="277.3">Title: Walls</text>
<g font-size="2" fill="#480000">
<text x="301" y="270.7">Sheet:</text>
<text x="301" y="273.4">File: project.kicad_pcb</text>
<text x="301" y="280.8">Size: A3</text>
<text x="323" y="280.8">Date: 2024-02-15_16-38-28</text>
<text x="386" y="280.8">Rev: 5.0</text>
<text x="301" y="283.6">KiCad E.D.A. 6.0.10+dfsg-1~bpo11+1 + KiBot v1.6.0</text>
<text x="386" y="283.6">Id: 2/4</text>
</g>
<g font-size="1.7" fill="#480000">
<text x="35" y="11.6">1</text>
<text x="85" y="11.6">2</text>
<text x="135" y="11.6">3</text>
<text x="185" y="11.6">4</text>
<text x="235" y="11.6">5</text>
<text x="285" y="11.6">6</text>
<text x="335" y="11.6">7</text>
<text x="385" y="11.6">8</text>
<text x="10.5" y="35.6">A</text>
<text x="408.5" y="35.6">A</text>
<text x="10.5" y="85.6">B</text>
<text x="408.5" y="85.6">B</text>
<text x="10.5" y="135.6">C</text>
<text x="408.5" y="135.6">C</text>
<text x="10.5" y="185.6">D</text>
<text x="408.5" y="185.6">D</text>
<text x="10.5" y="235.6">E</text>
<text x="408.5" y="235.6">E</text>
<text x="10.5" y="285.6">F</text>
<text x="35" y="286.6">1</text>
<text x="85" y="286.6">2</text>
<text x="135" y="286.6">3</text>
<text x="185" y="286.6">4</text>
<text x="235" y="286.6">5</text>
<text x="285" y="286.6">6</text>
<text x="335" y="286.6">7</text>
<text x="385" y="286.6">8</text>
<text x="408.5" y="285.6">F</text>
</g>
</svg>
